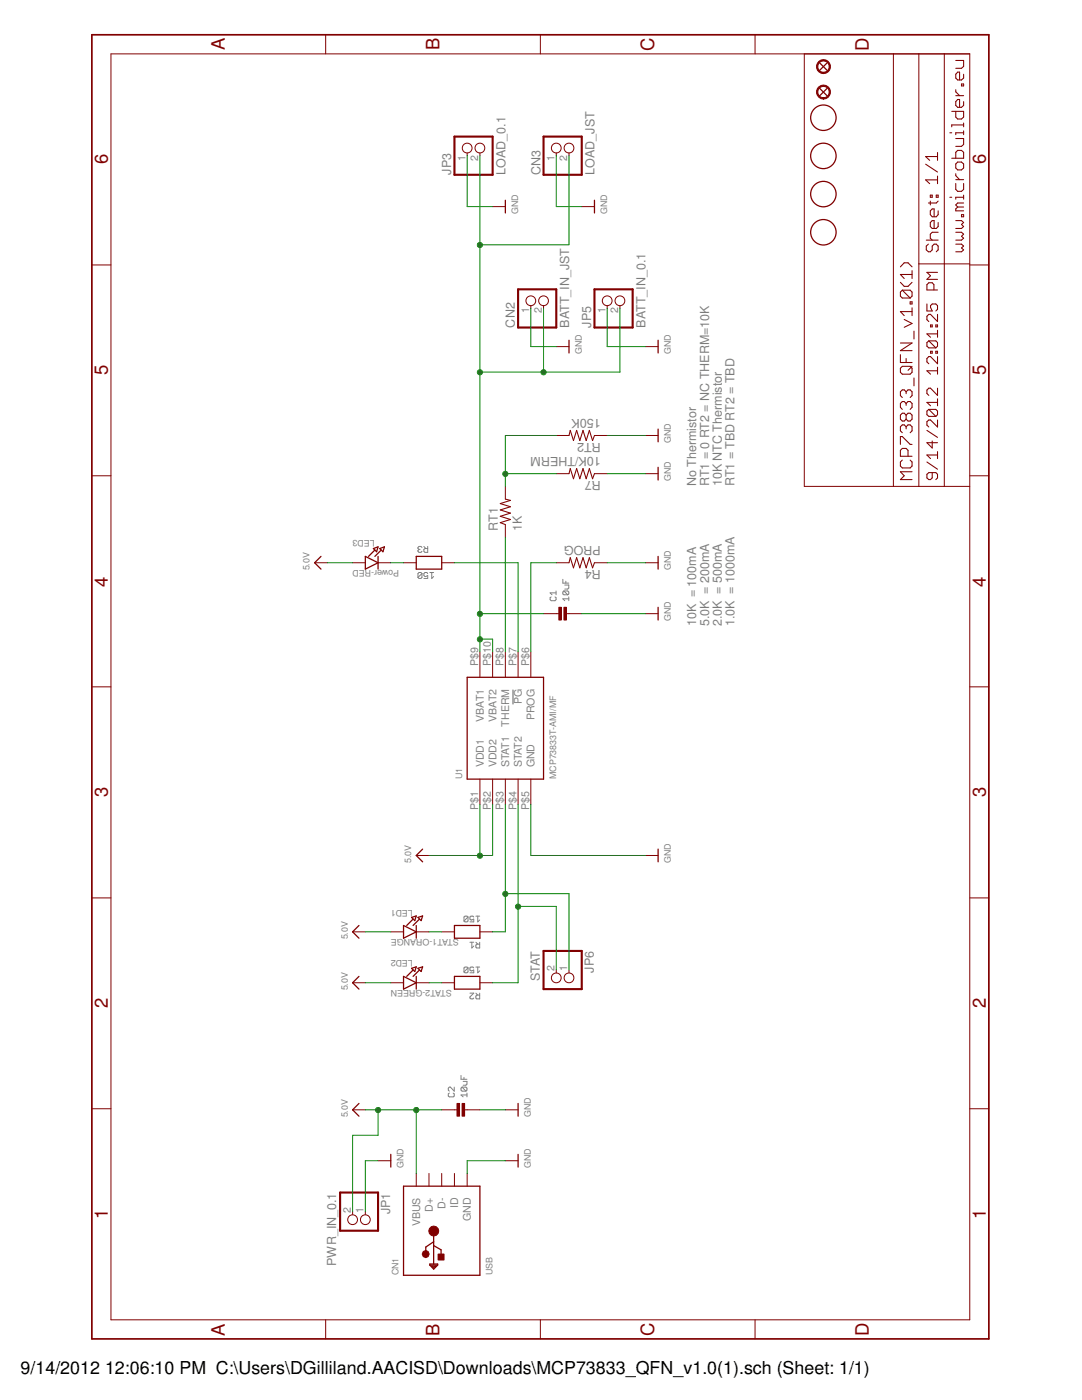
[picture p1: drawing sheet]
<svg xmlns="http://www.w3.org/2000/svg" width="216mm" height="279mm" viewBox="0 0 216 279" stroke-linecap="round" stroke-linejoin="round" font-family="sans-serif">
<path d="M102.4 137.7v2.8" fill="none" stroke="#808080" stroke-width=".25"/>
<g fill="none" stroke="#808080" stroke-width=".2">
<path d="M83.6 109.6l-.2 .3 .2 .3h.4l.2-.2M83.6 109.6h.2M84.2 114.5l-.2-.2h-.4l-.2 .2v.7M84.2 114.5v.7l-.2 .2h-.4l-.2-.2M84.2 109.3l-.2-.2h-.4l-.2 .2v.2l.2 .1M84.2 114.5l-.8 .7M84.6 109.1l.4 .4M85.3 114.5l-.1-.2h-.4l-.2 .2v.4l.2 .2 .5-.2v.5h-.7M85.3 109.1v1.1h-.5l-.2-.2v-.4l.2-.1h.5M85.8 114.3h.7M86.1 114.3v1.1l.4-.3M110 119.1l-.2 .2v.4l.2 .2h.7l.3-.2v-.4l-.3-.2"/>
<path d="M111 117.9v.8M111 118.3h-1.2l.4 .4M112.3 115.6v.8h1.2M112.5 117.9h.8l.2 .3v.3l-.2 .2M112.5 117.9l-.2 .3v.3l.2 .2h.8M112.5 117.9l.8 .8M112.7 116.8h.8v.5l-.2 .3h-.6M112.9 116v.4M113.5 119.5h-1.2l.4 .4M113.5 119.1v.8M93.4 183l-.2-.2h-.4l-.2 .2v.8M93.4 183v.8l-.2 .2h-.4l-.2-.2"/>
<path d="M93.4 193.2v.8l-.2 .1h-.4l-.2-.1M93.4 193.2l-.2-.2h-.4l-.2 .2v.8M93.4 183l-.8 .8M93.4 193.2l-.8 .8M93.8 198.2h.7l-.7 .8v.2l.2 .1h.4l.1-.1M93.8 188h.7M94.1 188v1.2l.4-.4M94.5 183l-.1-.2h-.4l-.2 .2v.4l.2 .2 .5-.2v.6h-.7M94.5 193.2l-.1-.2h-.4l-.2 .2v.4l.2 .2 .5-.2v.5h-.7M95 182.8h.7M95 193h.7M95 188l.3 .4"/>
<path d="M95 198.2l.3 .4M95.3 182.8v1.2l.4-.4M95.3 193v1.1l.4-.3M95.7 188v1.2h-.6l-.1-.2v-.4l.1-.2h.6M95.7 198.2v1.1h-.6l-.1-.1v-.4l.1-.2h.6M89.7 218.1l-.2 .2v.4l.2 .2h.7l.2-.2v-.4l-.2-.2M90.6 217v.8l-.7-.8-.4 .2v.4l.2 .2M92 214.6v.8h1.2M92.2 217h.8l.2 .2v.4l-.2 .2M92.2 217l-.2 .2v.4l.2 .2h.8M92.2 217l.8 .8M92.4 215.8h.8v.6l-.2 .2h-.6"/>
<path d="M92.6 215v.4M93.2 218.5h-1.2l.4 .4M93.2 218.1v.8"/>
</g>
<g fill="none" stroke="#800000" stroke-width=".2">
<path d="M22.1 10.8h171.4v252.6h-171.4zM65 6.9v3.9M107.8 6.9v3.9M150.7 6.9v3.9M160.5 10.8v86.3h33M178.3 10.8v86.3M183.3 10.8v86.3M188.4 10.8v86.3M18.3 52.9h3.8M183.3 52.7h10.2M193.5 52.9h3.8M18.3 95h3.8"/>
<path d="M193.5 95h3.8M18.3 137.1h3.8M95.8 130.1v5.1M98.3 130.1v5.1M100.8 130.1v5.1M103.4 130.1v5.1M105.9 130.1v5.1M193.5 137.1h3.8M95.8 155.5v5.1M98.3 155.5v5.1M100.8 155.5v5.1M103.4 155.5v5.1"/>
<path d="M105.9 155.5v5.1M18.3 179.2h3.8M193.5 179.2h3.8M18.3 221.3h3.8M193.5 221.3h3.8M65 263.4v3.8M107.8 263.4v3.8M150.7 263.4v3.8"/>
</g>
<g fill="none" stroke="#800000" stroke-width=".21">
<path d="M190.7 12.1h1.6v1.2l-.4 .3h-1.2M190.7 17.9v.4l.8 .8M190.7 19.1h1.6M191.9 16.8h.4v.3h-.4zM192.3 14.8v.8l-.4 .4h-.8l-.4-.4v-.8l.4-.4h.4v1.6M184.7 32.8l2.4 1.5M185.6 38.9h.4v.5h-.4zM186.8 38.9h.4v.5h-.4zM187.1 30.4v1.6M187.1 35.1v1.6M187.1 35.9h-2.4l.8 .8M187.1 31.2h-2.4l.8 .8"/>
<path d="M189.5 39.4h.4M189.5 26.5h.4M189.9 22.2h2.4v1.2l-.4 .3h-.8l-.4-.3v-1.2M189.9 31.6h2.4v-1.2l-.4-.4h-.8l-.4 .4v1.2M190.7 27.6h1.6v1.2l-.4 .4h-1.2M190.7 36.6v1.2l.4 .4h.8l.4-.4v-1.2M190.7 34.7v.4l.8 .8M190.7 35.9h1.6M191.1 32.3h.8l.4 .4v.8l-.4 .4h-.8l-.4-.4v-.8zM192.3 39.4h-1.6v.4M192.3 20.3v.7l-.4 .4h-.8l-.4-.4v-.7l.4-.4h.4v1.5M192.3 24.6v.7"/>
<path d="M192.3 26.1v.8M192.3 38.9v.9M192.3 26.5h-1.6v.4M192.3 24.9h-2.4v.4M179.7 56.3l.7 .9h.8l.8-.9M179.7 53.3l.7-.8h.8l.8 .8M180 57.9l-.3 .4v.8l.3 .4h1.6M180 57.9h1.6l.4 .4v.8l-.4 .4M180 57.9l1.6 1.6M182 54v1.6M182 54.8h-2.3l.7 .8M184.8 47.9h2.4"/>
<path d="M185.3 48.7l-.5 .4v.8l.5 .3h.3l.4-.3v-.8l.4-.4h.4l.4 .4v.8l-.4 .3M185.6 40.1v.8M186.4 57.9v-1.1l-.4-.4h-.7l-.3 .4v1.1h2.1M187.1 54.4h-2.1l.7 .6-.7 .8h2.1M187.2 46.4h-1.2l-.4 .3v.8l.4 .4M187.2 42.1v.7l-.4 .5h-.8l-.4-.5v-.7l.4-.4h.4v1.6M187.2 44.4v.8l-.4 .4h-.8l-.4-.4v-.8l.4-.4h.4v1.6M187.2 40.1l-.4 .4h-1.5M190.7 48.7h1.2l.4 .4-.4 .4 .4 .4-.4 .3h-1.2M190.7 46.4h1.2l.4 .3-.4 .5 .4 .3-.4 .4h-1.2M190.7 44h1.2l.4 .4-.4 .4 .4 .4-.4 .4h-1.2M191.1 41.3l-.4 .4v.4h1.6"/>
<path d="M191.1 41.3h1.2M191.9 42.8h.4v.5h-.4zM192.3 40.5h-1.2l-.4 .4 .4 .4M179.7 70.8v1.5h2.3M179.7 73.5l.3-.4h1.6l.4 .4v.8l-.4 .4h-1.6l-.3-.4zM179.7 68.5h2.3l-2.3 1.5h2.3M180.4 63.8l1.6 .8-1.6 .7M180.8 78.2l-.4-.4h-.4l-.3 .4v.8l.3 .3M180.8 78.2l.4-.4h.4l.4 .4v.8l-.4 .3M180.8 71.5v.8M180.8 78.2v.4M181.6 60.2h.4v.5h-.4z"/>
<path d="M182 61.4v1.6M182 73.1l-.8 .8M182 62.2h-2.3l.7 .8M182.4 66.1v1.5M182.4 75.4v1.6M185 60.7v1.4h1l-.3-.8v-.3l.3-.3h.7l.4 .3v.7l-.4 .4M185.3 68h1.4l.4 .4v.7l-.4 .3M185.3 68l-.3 .4v.7l.3 .3h1.4M185.3 68l1.4 1.4M185.7 64.9h.3v.3h-.3zM185.7 70.1h.3v.4h-.3zM186.7 64.9h.4v.3h-.4z"/>
<path d="M186.7 70.1h.4v.4h-.4zM187.1 62.7v1.5l-1.4-1.5h-.4l-.3 .4v.7l.3 .4M187.1 65.9v1.4M187.1 71.2v1.4l-1.4-1.4h-.4l-.3 .3v.7l.3 .4M187.1 73.3v1.4M187.1 77.5v1.4l-1.4-1.4h-.4l-.3 .4v.6l.3 .4M187.1 79.6v1.4M187.1 74h-2.1l.7 .7M187.1 66.6h-2.1l.7 .7M179.7 88.7v-1.6h.3l1.6 1.6h.4M180 91.8l-.3 .4v.8l.3 .4h1.6l.4-.4v-.8l-.4-.4M180.8 80.5l-.4-.4h-.4l-.3 .4v.8l.3 .4"/>
<path d="M180.8 82.8l-.4-.3h-.4l-.3 .3v.9l.3 .3h.4l.4-.3M180.8 85.2l-.4-.4h-.4l-.3 .4v.8l.3 .4M180.8 80.5l.4-.4h.4l.4 .4v.8l-.4 .4M180.8 82.8l.4-.3h.4l.4 .3v.9l-.4 .3h-.4l-.4-.3M180.8 85.2l.4-.4h.4l.4 .4v.8l-.4 .4M180.8 80.5v.4M180.8 82.8v.9M180.8 85.2v.4M181.2 91.1v-1.2l-.4-.4h-.8l-.3 .4v1.2h2.3M182 94.1h-2.3l.7 .9-.7 .7h2.3M185 92.2l2.1 1.4M185 85.9l2.1 1.4"/>
<path d="M185.3 81.7h1.4l.4 .3v.8l-.4 .3M185.3 81.7l-.3 .3v.8l.3 .3h1.4M185.3 81.7l1.4 1.4M186 94.3v1.1l-.3 .3h-.4l-.3-.3v-.7l.3-.4h1.4l.4 .4v.7l-.4 .3M186 88v1.4l-1-1.1h2.1M187.1 83.8v1.4l-1.4-1.4h-.4l-.3 .4v.6l.3 .4M187.1 90.1v1.4M187.1 90.8h-2.1l.7 .7M187.1 80.3h-2.1l.7 .7"/>
</g>
<path d="M18.3 6.9h179v260.3h-179z" fill="none" stroke="#800000" stroke-width=".34"/>
<path d="M93.2 135.2h15.3v20.3h-15.3zM80.5 254.5h15.3v-17.8h-15.3v17.9M85.8 252.3h1.5v.2l-.8 .8-.7-.8zM85.8 252.5h1.4M86.5 245.7v6.6M86.5 247.8l-1.5 1.1v1M86.5 248.6l1.5 .8v1.2M86.5 252.9l.5-.2h-.9l.4 .4" fill="none" stroke="#800000" stroke-width=".25"/>
<circle cx="86.6" cy="245.7" r="1" fill="#800000"/>
<circle cx="86.6" cy="245.7" r="1" fill="none" stroke="#800000" stroke-width=".2"/>
<circle cx="85" cy="250.3" r=".71" fill="#800000"/>
<circle cx="85" cy="250.3" r=".71" fill="none" stroke="#800000" stroke-width=".2"/>
<path d="M87.4 250.3h1.2v1.2h-1.2z" fill-rule="evenodd" fill="#800000"/>
<g fill="none" stroke="#800000" stroke-width=".2">
<path d="M111 30.5v.6M113.5 30.5v.6M105.9 61v.6M108.5 61v.6M62.8 112.3h2.5M70.4 112.3h2.5M75.4 112.3h2.6M80.5 112.3h2.6M88.1 112.3h2.6M111 112.3h2.5M118.6 112.3h2.6M128.8 112.3h2.5"/>
<path d="M128.8 122.5h2.5M83.1 170.7h2.5M128.8 170.7h2.5M70.4 186h2.5M70.4 196.1h2.5M78 186h2.5M78 196.1h2.5M83.1 186h2.5M83.1 196.1h2.5M88.1 186h2.6M88.1 196.1h2.6M95.8 186h2.5"/>
<path d="M95.8 196.1h2.5M70.4 221.5h2.5M83.1 234.2v2.5M85.6 234.2v2.5M88.1 234.2v2.5M90.7 234.2v2.5M93.2 234.2v2.5M100.8 221.5h2.6M100.8 231.6h2.6M87.4 250.3h1.2v1.2h-1.2z"/>
<circle cx="111" cy="29.5" r=".98"/>
<circle cx="113.5" cy="29.5" r=".98"/>
<circle cx="105.9" cy="60" r=".98"/>
<circle cx="108.5" cy="60" r=".98"/>
</g>
<path d="M108.5 27.3h7.6v7.6h-7.6zM103.4 57.7h7.6v7.7h-7.6z" fill="none" stroke="#800000" stroke-width=".42"/>
<g fill="none" stroke="#800000" stroke-width=".25">
<path d="M163.5 12.5l1.6 1.6M165.1 12.5l-1.6 1.6M64.1 111l-1.3 1.3 1.3 1.3M72.9 111l2.5 1.3-2.5 1.3zM74.5 109.5l.9-.4-.3 1zM74.8 109.8l-1.3 1.2M75.4 111v2.6M75.8 109.5l.9-.4-.3 1zM76.1 109.8l-1.3 1.2M83.1 111h5v2.6h-5zM131.3 111v2.6M131.3 121.2v2.5"/>
<path d="M84.3 169.5l-1.2 1.2 1.2 1.3M131.3 169.5v2.5M71.6 184.7l-1.2 1.3 1.2 1.2M71.6 194.9l-1.2 1.2 1.2 1.3M80.5 184.7l2.6 1.3-2.6 1.2zM80.5 194.9l2.6 1.2-2.6 1.3zM82.1 183.1l1-.3-.3 .9zM82.1 193.3l1-.3-.3 .9zM82.4 183.4l-1.2 1.3M82.4 193.6l-1.2 1.3M83.1 184.7v2.5M83.1 194.9v2.5"/>
<path d="M83.4 183.1l.9-.3-.3 .9zM83.4 193.3l.9-.3-.3 .9zM83.7 183.4l-1.3 1.3M83.7 193.6l-1.3 1.3M90.7 184.7h5.1v2.5h-5.1zM90.7 194.9h5.1v2.5h-5.1zM71.6 220.2l-1.2 1.3 1.2 1.3M103.4 220.2v2.6M103.4 230.4v2.5"/>
</g>
<path d="M113.5 112.3l.3-1 .6 2 .7-2 .6 2 .6-2 .7 2 .6-2 .6 2 .4-1" fill="none" stroke="#800000" stroke-width=".21"/>
<path d="M163.4 12.2a1.39 1.39 0 0 1 2.2 .6 1.39 1.39 0 0 1-1.3 1.9v-.3a1.13 1.13 0 0 1-1.1-1.5 1.13 1.13 0 0 1 1.9-.4 1.13 1.13 0 0 1-.4 1.9h-.4v.3a1.39 1.39 0 0 1-1.3-.9 1.39 1.39 0 0 1 .4-1.6z" fill-rule="evenodd" fill="#800000"/>
<g fill="none" stroke="#800000" stroke-width=".2">
<path d="M163.4 12.2a1.39 1.39 0 0 1 2.2 .6 1.39 1.39 0 0 1-1.3 1.9v-.3a1.13 1.13 0 0 1-1.1-1.5 1.13 1.13 0 0 1 1.9-.4 1.13 1.13 0 0 1-.4 1.9h-.4v.3a1.39 1.39 0 0 1-1.3-.9 1.39 1.39 0 0 1 .4-1.6zM93.2 30.5v.6M95.8 30.5v.6"/>
<circle cx="93.2" cy="29.5" r=".98"/>
<circle cx="95.8" cy="29.5" r=".98"/>
</g>
<path d="M90.7 27.3h7.6v7.6h-7.6z" fill="none" stroke="#800000" stroke-width=".42"/>
<path d="M163.5 17.6l1.6 1.5M165.1 17.6l-1.6 1.5" fill="none" stroke="#800000" stroke-width=".25"/>
<path d="M163.4 17.3a1.4 1.4 0 0 1 2.2 .6 1.4 1.4 0 0 1-1.3 1.9v-.3a1.13 1.13 0 0 1-1.1-1.5 1.13 1.13 0 0 1 1.9-.4 1.13 1.13 0 0 1-.4 1.8l-.4 .1v.3a1.4 1.4 0 0 1-1.3-1 1.4 1.4 0 0 1 .4-1.5z" fill-rule="evenodd" fill="#800000"/>
<g fill="none" stroke="#800000" stroke-width=".2">
<path d="M163.4 17.3a1.4 1.4 0 0 1 2.2 .6 1.4 1.4 0 0 1-1.3 1.9v-.3a1.13 1.13 0 0 1-1.1-1.5 1.13 1.13 0 0 1 1.9-.4 1.13 1.13 0 0 1-.4 1.8l-.4 .1v.3a1.4 1.4 0 0 1-1.3-1 1.4 1.4 0 0 1 .4-1.5zM98.3 41.2h2.5M116.1 41.2h2.5M111 69.2h2.5M121.2 61v.6M123.7 61v.6M128.8 69.2h2.5M90.7 221.5h.7M92.5 221.5h.7"/>
<circle cx="121.2" cy="60" r=".98"/>
<circle cx="123.7" cy="60" r=".98"/>
</g>
<path d="M118.6 57.7h7.6v7.7h-7.6z" fill="none" stroke="#800000" stroke-width=".42"/>
<path d="M100.8 40v2.5M118.6 40v2.5M113.5 67.9v2.5M131.3 67.9v2.5" fill="none" stroke="#800000" stroke-width=".25"/>
<path d="M92.2 220.2h.5v2.6h-.5z" fill-rule="evenodd" fill="#800000"/>
<path d="M92.2 220.2h.5v2.6h-.5z" fill="none" stroke="#800000" stroke-width=".2"/>
<path d="M91.2 220.2h.5v2.6h-.5z" fill-rule="evenodd" fill="#800000"/>
<path d="M111 122.5h.8M112.8 122.5h.7M88.1 221.5h2.6M91.2 220.2h.5v2.6h-.5zM93.2 221.5h2.6" fill="none" stroke="#800000" stroke-width=".2"/>
<path d="M112.5 121.2h.5v2.5h-.5z" fill-rule="evenodd" fill="#800000"/>
<path d="M112.5 121.2h.5v2.5h-.5z" fill="none" stroke="#800000" stroke-width=".2"/>
<path d="M111.5 121.2h.5v2.5h-.5z" fill-rule="evenodd" fill="#800000"/>
<g fill="none" stroke="#800000" stroke-width=".2">
<path d="M100.8 97.1v2.5M111 86.9h2.5M111 94.5h2.5M118.6 86.9h2.6M118.6 94.5h2.6M128.8 86.9h2.5M128.8 94.5h2.5M100.8 104.7v2.5M108.5 122.5h2.5M111.5 121.2h.5v2.5h-.5zM113.5 122.5h2.6M111 193.6v.5"/>
<path d="M113.5 193.6v.5M75.4 231.6h2.6M70.4 241.8v.6M72.9 241.8v.6"/>
<circle cx="111" cy="195.2" r=".98"/>
<circle cx="113.5" cy="195.2" r=".98"/>
<circle cx="70.4" cy="243.4" r=".98"/>
<circle cx="72.9" cy="243.4" r=".98"/>
</g>
<g fill="none" stroke="#800000" stroke-width=".25">
<path d="M131.3 85.6v2.6M131.3 93.3v2.5M78 230.4v2.5"/>
<circle cx="164.3" cy="38.7" r="2.54"/>
<circle cx="164.3" cy="23.5" r="2.54"/>
<circle cx="164.3" cy="31.1" r="2.54"/>
<circle cx="164.3" cy="46.4" r="2.54"/>
</g>
<path d="M108.5 189.8h7.6v7.6h-7.6zM67.9 238h7.5v7.6h-7.5z" fill="none" stroke="#800000" stroke-width=".42"/>
<path d="M100.8 99.6l1.1 .3-2.1 .6 2.1 .6-2.1 .7 2.1 .6-2.1 .6 2.1 .7-2.1 .6 1 .4M113.5 86.9l.3-1 .6 2 .7-2 .6 2 .6-2 .7 2 .6-2 .6 2 .4-1M113.5 94.5l.3-1 .6 2 .7-2 .6 2 .6-2 .7 2 .6-2 .6 2 .4-1" fill="none" stroke="#800000" stroke-width=".21"/>
<path d="M72.9 186h5.1M72.9 196.1h5.1M85.6 186h2.5M85.6 196.1h2.5M72.9 221.5h15.2M75.4 221.5v5.1h-5v15.2M83.1 221.5v12.7" fill="none" stroke="#008000" stroke-width=".2"/>
<circle cx="83.1" cy="221.5" r=".51" fill="#008000"/>
<circle cx="83.1" cy="221.5" r=".51" fill="none" stroke="#008000" stroke-width=".2"/>
<circle cx="75.4" cy="221.5" r=".51" fill="#008000"/>
<g fill="none" stroke="#008000" stroke-width=".2">
<path d="M65.3 112.3h5.1M95.8 160.6v10.1M98.3 160.6v10.1h-12.7"/>
<circle cx="75.4" cy="221.5" r=".51"/>
</g>
<circle cx="95.8" cy="170.8" r=".51" fill="#008000"/>
<g fill="none" stroke="#008000" stroke-width=".2">
<path d="M100.8 160.6v25.4h-2.5M100.8 178.4h12.7v15.2"/>
<circle cx="95.8" cy="170.8" r=".51"/>
</g>
<circle cx="100.8" cy="178.4" r=".51" fill="#008000"/>
<g fill="none" stroke="#008000" stroke-width=".2">
<path d="M103.4 160.6v35.5h-5.1M103.4 180.9h7.6v12.7"/>
<circle cx="100.8" cy="178.4" r=".51"/>
</g>
<circle cx="103.4" cy="180.9" r=".51" fill="#008000"/>
<g fill="none" stroke="#008000" stroke-width=".2">
<path d="M93.2 31.1v10.1h5.1M95.8 31.1v99M111 31.1v10.1h5.1M113.5 31.1v17.8h-17.7M105.9 61.6v7.6h5.1M108.5 61.6v12.7M121.2 61.6v7.6h7.6M123.7 61.6v12.7h-27.9M121.2 86.9h7.6M121.2 94.5h7.6M78 112.3h2.5M90.7 112.3h12.7v17.8"/>
<path d="M111 112.3h-5.1v17.8M121.2 112.3h7.6M95.8 122.5h12.7M95.8 127.6h2.5v2.5M116.1 122.5h12.7M105.9 160.6v10.1h22.9M75.4 231.6h-2.5v10.2M95.8 221.5h5M100.8 231.6h-7.6v2.6"/>
<circle cx="103.4" cy="180.9" r=".51"/>
</g>
<circle cx="95.8" cy="127.6" r=".51" fill="#008000"/>
<circle cx="95.8" cy="127.6" r=".51" fill="none" stroke="#008000" stroke-width=".2"/>
<circle cx="95.8" cy="122.5" r=".51" fill="#008000"/>
<circle cx="95.8" cy="122.5" r=".51" fill="none" stroke="#008000" stroke-width=".2"/>
<circle cx="108.5" cy="74.3" r=".51" fill="#008000"/>
<circle cx="108.5" cy="74.3" r=".51" fill="none" stroke="#008000" stroke-width=".2"/>
<circle cx="95.8" cy="74.3" r=".51" fill="#008000"/>
<circle cx="95.8" cy="74.3" r=".51" fill="none" stroke="#008000" stroke-width=".2"/>
<circle cx="95.8" cy="48.9" r=".51" fill="#008000"/>
<g fill="none" stroke="#008000" stroke-width=".2">
<path d="M100.8 94.5h10.2M111 86.9h-10.2v10.2M100.8 107.2v22.9"/>
<circle cx="95.8" cy="48.9" r=".51"/>
</g>
<circle cx="100.8" cy="94.6" r=".51" fill="#008000"/>
<circle cx="100.8" cy="94.6" r=".51" fill="none" stroke="#008000" stroke-width=".2"/>
<g font-size="3.7" fill="#800000">
<text x="44.9" y="10.1" transform="rotate(-90 44.9 10.1)">A</text>
<text x="87.7" y="10.1" transform="rotate(-90 87.7 10.1)">B</text>
<text x="130.6" y="10.2" transform="rotate(-90 130.6 10.2)">C</text>
<text x="173.4" y="10.2" transform="rotate(-90 173.4 10.2)">D</text>
<text x="21.5" y="32.8" transform="rotate(-90 21.5 32.8)">6</text>
<text x="196.7" y="32.8" transform="rotate(-90 196.7 32.8)">6</text>
<text x="21.5" y="74.9" transform="rotate(-90 21.5 74.9)">5</text>
<text x="196.7" y="74.9" transform="rotate(-90 196.7 74.9)">5</text>
<text x="21.5" y="117.1" transform="rotate(-90 21.5 117.1)">4</text>
<text x="196.7" y="117.1" transform="rotate(-90 196.7 117.1)">4</text>
<text x="21.5" y="159.1" transform="rotate(-90 21.5 159.1)">3</text>
<text x="196.7" y="159.1" transform="rotate(-90 196.7 159.1)">3</text>
<text x="21.5" y="201.3" transform="rotate(-90 21.5 201.3)">2</text>
<text x="196.7" y="201.3" transform="rotate(-90 196.7 201.3)">2</text>
<text x="21.5" y="243.4" transform="rotate(-90 21.5 243.4)">1</text>
<text x="196.7" y="243.4" transform="rotate(-90 196.7 243.4)">1</text>
<text x="44.9" y="266.5" transform="rotate(-90 44.9 266.5)">A</text>
<text x="87.7" y="266.5" transform="rotate(-90 87.7 266.5)">B</text>
<text x="130.6" y="266.6" transform="rotate(-90 130.6 266.6)">C</text>
<text x="173.4" y="266.6" transform="rotate(-90 173.4 266.6)">D</text>
</g>
<text font-size="3.6" x="4.1" y="274.3">9/14/2012 12:06:10 PM C:\Users\DGilliland.AACISD\Downloads\MCP73833_QFN_v1.0(1).sch (Sheet: 1/1)</text>
<g font-size="2.5" fill="#808080">
<text x="90" y="34.9" transform="rotate(-90 90 34.9)">JP3</text>
<text x="100.8" y="34.9" transform="rotate(-90 100.8 34.9)">LOAD_0.1</text>
<text x="107.8" y="34.9" transform="rotate(-90 107.8 34.9)">CN3</text>
<text x="118.6" y="34.9" transform="rotate(-90 118.6 34.9)">LOAD_JST</text>
<text x="102.7" y="65.4" transform="rotate(-90 102.7 65.4)">CN2</text>
<text x="113.5" y="65.4" transform="rotate(-90 113.5 65.4)">BATT_IN_JST</text>
<text x="118" y="65.4" transform="rotate(-90 118 65.4)">JP5</text>
<text x="128.8" y="65.4" transform="rotate(-90 128.8 65.4)">BATT_IN_0.1</text>
<text x="119.9" y="83.6" transform="rotate(-180 119.9 83.6)">150K</text>
<text x="119.9" y="88.4" transform="rotate(-180 119.9 88.4)">RT2</text>
<text x="119.9" y="91.2" transform="rotate(-180 119.9 91.2)">10K/THERM</text>
<text x="119.9" y="96.1" transform="rotate(-180 119.9 96.1)">R7</text>
<text x="138.9" y="97.1" transform="rotate(-90 138.9 97.1)">No Thermistor</text>
<text x="141.5" y="97.1" transform="rotate(-90 141.5 97.1)">RT1 = 0 RT2 = NC THERM=10K</text>
<text x="144" y="97.1" transform="rotate(-90 144 97.1)">10K NTC Thermistor</text>
<text x="146.6" y="97.1" transform="rotate(-90 146.6 97.1)">RT1 = TBD RT2 = TBD</text>
<text x="99.4" y="106" transform="rotate(-90 99.4 106)">RT1</text>
<text x="104.1" y="106" transform="rotate(-90 104.1 106)">1K</text>
<text x="119.9" y="109" transform="rotate(-180 119.9 109)">PROG</text>
<text x="119.9" y="113.8" transform="rotate(-180 119.9 113.8)">R4</text>
<text x="138.9" y="125" transform="rotate(-90 138.9 125)">10K = 100mA</text>
<text x="141.5" y="125" transform="rotate(-90 141.5 125)">5.0K = 200mA</text>
<text x="144" y="125" transform="rotate(-90 144 125)">2.0K = 500mA</text>
<text x="146.6" y="125" transform="rotate(-90 146.6 125)">1.0K = 1000mA</text>
<text x="107.7" y="195.8" transform="rotate(-90 107.7 195.8)">STAT</text>
<text x="118.5" y="194.1" transform="rotate(-90 118.5 194.1)">JP6</text>
<text x="77.9" y="242.3" transform="rotate(-90 77.9 242.3)">JP1</text>
<text x="67.1" y="252.6" transform="rotate(-90 67.1 252.6)">PWR_IN_0.1</text>
</g>
<g font-size="2.1" fill="#808080">
<text x="92.9" y="32" transform="rotate(-90 92.9 32)">1</text>
<text x="95.4" y="32" transform="rotate(-90 95.4 32)">2</text>
<text x="110.7" y="32" transform="rotate(-90 110.7 32)">1</text>
<text x="113.2" y="32" transform="rotate(-90 113.2 32)">2</text>
<text x="105.6" y="62.5" transform="rotate(-90 105.6 62.5)">1</text>
<text x="108.1" y="62.5" transform="rotate(-90 108.1 62.5)">2</text>
<text x="120.8" y="62.5" transform="rotate(-90 120.8 62.5)">1</text>
<text x="123.3" y="62.5" transform="rotate(-90 123.3 62.5)">2</text>
<text x="95.4" y="132.8" transform="rotate(-90 95.4 132.8)">P$9</text>
<text x="98" y="132.8" transform="rotate(-90 98 132.8)">P$10</text>
<text x="100.5" y="132.8" transform="rotate(-90 100.5 132.8)">P$8</text>
<text x="103" y="132.8" transform="rotate(-90 103 132.8)">P$7</text>
<text x="105.6" y="132.8" transform="rotate(-90 105.6 132.8)">P$6</text>
<text x="104.1" y="140.5" transform="rotate(-90 104.1 140.5)">PG</text>
<text x="106.7" y="143.7" transform="rotate(-90 106.7 143.7)">PROG</text>
<text x="96.5" y="144" transform="rotate(-90 96.5 144)">VBAT1</text>
<text x="99.1" y="144" transform="rotate(-90 99.1 144)">VBAT2</text>
<text x="101.6" y="145" transform="rotate(-90 101.6 145)">THERM</text>
<text x="96.5" y="153.2" transform="rotate(-90 96.5 153.2)">VDD1</text>
<text x="99.1" y="153.2" transform="rotate(-90 99.1 153.2)">VDD2</text>
<text x="101.6" y="153.2" transform="rotate(-90 101.6 153.2)">STAT1</text>
<text x="104.1" y="153.2" transform="rotate(-90 104.1 153.2)">STAT2</text>
<text x="106.7" y="153.2" transform="rotate(-90 106.7 153.2)">GND</text>
<text x="95.4" y="161.6" transform="rotate(-90 95.4 161.6)">P$1</text>
<text x="98" y="161.6" transform="rotate(-90 98 161.6)">P$2</text>
<text x="100.5" y="161.6" transform="rotate(-90 100.5 161.6)">P$3</text>
<text x="103" y="161.6" transform="rotate(-90 103 161.6)">P$4</text>
<text x="105.6" y="161.6" transform="rotate(-90 105.6 161.6)">P$5</text>
<text x="110.7" y="193.8" transform="rotate(-90 110.7 193.8)">2</text>
<text x="113.2" y="193.8" transform="rotate(-90 113.2 193.8)">1</text>
<text x="70" y="242" transform="rotate(-90 70 242)">2</text>
<text x="72.6" y="242" transform="rotate(-90 72.6 242)">1</text>
<text x="83.8" y="244.8" transform="rotate(-90 83.8 244.8)">VBUS</text>
<text x="86.4" y="241.8" transform="rotate(-90 86.4 241.8)">D+</text>
<text x="88.9" y="241.3" transform="rotate(-90 88.9 241.3)">D-</text>
<text x="91.4" y="241.2" transform="rotate(-90 91.4 241.2)">ID</text>
<text x="94" y="243.8" transform="rotate(-90 94 243.8)">GND</text>
</g>
<g font-size="1.8" fill="#808080">
<text x="103.4" y="42.8" transform="rotate(-90 103.4 42.8)">GND</text>
<text x="121.2" y="42.8" transform="rotate(-90 121.2 42.8)">GND</text>
<text x="116.1" y="70.7" transform="rotate(-90 116.1 70.7)">GND</text>
<text x="133.9" y="70.7" transform="rotate(-90 133.9 70.7)">GND</text>
<text x="133.9" y="88.4" transform="rotate(-90 133.9 88.4)">GND</text>
<text x="133.9" y="96.1" transform="rotate(-90 133.9 96.1)">GND</text>
<text x="74.8" y="107.9" transform="rotate(-180 74.8 107.9)">LED3</text>
<text x="61.8" y="113.8" transform="rotate(-90 61.8 113.8)">5.0V</text>
<text x="79.6" y="113.8" transform="rotate(-180 79.6 113.8)">Power-RED</text>
<text x="133.9" y="113.8" transform="rotate(-90 133.9 113.8)">GND</text>
<text x="133.9" y="124" transform="rotate(-90 133.9 124)">GND</text>
<text x="92.2" y="155.5" transform="rotate(-90 92.2 155.5)">U1</text>
<text x="111" y="155.5" transform="rotate(-90 111 155.5)">MCP73833T-AMI/MF</text>
<text x="82" y="172.3" transform="rotate(-90 82 172.3)">5.0V</text>
<text x="133.9" y="172.3" transform="rotate(-90 133.9 172.3)">GND</text>
<text x="82.4" y="181.5" transform="rotate(-180 82.4 181.5)">LED1</text>
<text x="69.4" y="187.5" transform="rotate(-90 69.4 187.5)">5.0V</text>
<text x="82.4" y="191.7" transform="rotate(-180 82.4 191.7)">LED2</text>
<text x="91.6" y="187.5" transform="rotate(-180 91.6 187.5)">STAT1-ORANGE</text>
<text x="69.4" y="197.7" transform="rotate(-90 69.4 197.7)">5.0V</text>
<text x="90.2" y="197.7" transform="rotate(-180 90.2 197.7)">STAT2-GREEN</text>
<text x="69.4" y="223" transform="rotate(-90 69.4 223)">5.0V</text>
<text x="105.9" y="223" transform="rotate(-90 105.9 223)">GND</text>
<text x="80.5" y="233.2" transform="rotate(-90 80.5 233.2)">GND</text>
<text x="105.9" y="233.2" transform="rotate(-90 105.9 233.2)">GND</text>
<text x="79.5" y="254.5" transform="rotate(-90 79.5 254.5)">CN1</text>
<text x="98.3" y="254.5" transform="rotate(-90 98.3 254.5)">USB</text>
</g>
</svg>
